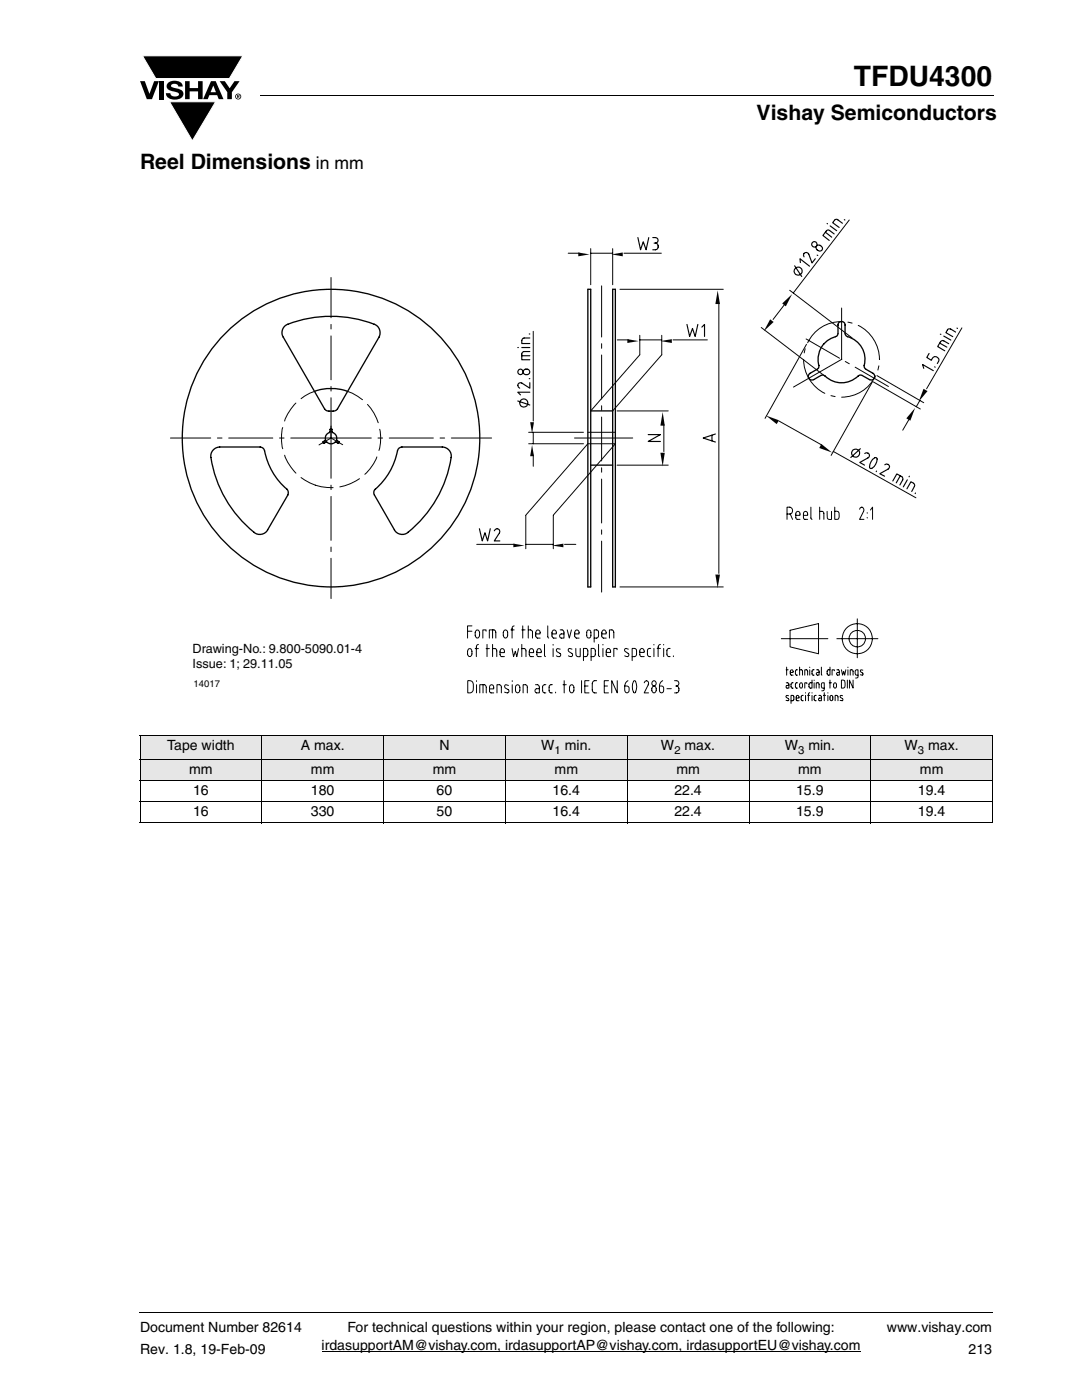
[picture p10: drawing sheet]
<svg xmlns="http://www.w3.org/2000/svg" width="216mm" height="279mm" viewBox="0 0 216 279" stroke-linecap="round" stroke-linejoin="round" font-family="sans-serif">
<g fill="#000">
<path d="M27.9 16.2h1l.9 2.5 1-2.5h.9l-1.4 3.6h-1zM28.4 11.1h20.1l-2.7 4.6h-14.7zM31.9 16.2h.9v3.6h-.9zM33.6 16.5a2.1 2.1 0 0 1 2.8 .3l.1 .5h-.9a.79 .79 0 0 0-.7-.6 .79 .79 0 0 0-.8 .4l.3 .3 1 .3a1.08 1.08 0 0 1 1.2 1 1.08 1.08 0 0 1-1.1 1.1 1.73 1.73 0 0 1-2.4-1.2h.9a.96 .96 0 0 0 .8 .7 .96 .96 0 0 0 .9-.5 1.31 1.31 0 0 0-1.2-.6 1.03 1.03 0 0 1-1.1-.5 1.03 1.03 0 0 1 .2-1.2zM36.9 16.2h.9v1.4h1.7v-1.4h.9v3.6h-.9v-1.6h-1.7v1.6h-.9zM43.8 16.2h1.1l.9 1.4 1-1.4h1l-1.5 2.2v1.4h-.9v-1.4zM51.9 18.9v.2zM33.8 20.3h9.2l-4.6 7.8zM27.9 261.9v.2z"/>
<path d="M42.6 17.1l-.6 1.3h1.1zM42.1 16.2h.9l1.6 3.6h-1l-.3-.8h-1.5l-.3 .8h-1z"/>
<path d="M47.4 19v.2h.2v-.1zM47.3 18.9l.4 .1 .1 .1-.2 .2 .2 .3-.3-.3-.1 .3h-.1zM47.1 19.3a.46 .46 0 0 0 .9 0 .46 .46 0 0 0-.9 0zM46.9 19.3a.6 .6 0 0 1 1.2 0 .6 .6 0 0 1-1.2 0z"/>
</g>
<path d="M28.4 11.1h20.1l-2.7 4.6h-14.7zM33.8 20.3h9.2l-4.6 7.8z" fill="none" stroke="#fff" stroke-width=".2"/>
<path d="M51.9 19h146.4M27.9 262h170.1M64.2 269.6h107.5" fill="none" stroke="#000" stroke-width=".2"/>
<path d="M33.9 43.6h158.1v96.9h-158.1z" fill="#fff"/>
<g fill="none" stroke="#040503" stroke-width=".27">
<path d="M117.3 57.7h.6v59.4h-.6zM122.3 57.7h.5v59.4h-.5zM163.1 73.7l-1.5 .8a.73 .73 0 0 0-.2 1 .73 .73 0 0 0 1 .3l1.4-.9M167.2 66.6v-1.7a.7 .7 0 0 1 .7-.7 .7 .7 0 0 1 .7 .7v1.7M172.7 73.7l1.5 .8a.72 .72 0 0 1 .3 1 .72 .72 0 0 1-1 .3l-1.5-.9M65.9 85.6l.3 .1v.5a1.62 1.62 0 0 1 1 1.7l.4 .2 .1 .3h-.2l-.5-.2a1.56 1.56 0 0 1-1.9 0l-.4 .2h-.3v-.2l.5-.4a1.45 1.45 0 0 1 1-1.6z"/>
<circle cx="66" cy="87.4" r="29.7"/>
</g>
<g fill="none" stroke="#040503" stroke-width=".2">
<path d="M120 57.1v10.2M120 68.6v.9M120 70.8v8.8M160.4 71.7a7.6 7.6 0 0 0 4.2 6.8M160.7 69.6l-.2 .8M160.8 67.6l6.7 3.9M165.8 79l.8 .2M167.9 64.2a7.4 7.4 0 0 0-6.7 4.2M167.9 61.5v10.2l-9.6 5.5M167.9 71.7h.1M168.7 72.1l.8 .5M169.2 64.3l.8 .2"/>
<path d="M170.6 73.3l6.7 3.8M171.3 64.9a7.8 7.8 0 0 1 4.2 6.8M174.7 75a7.4 7.4 0 0 1-6.8 4.3M175.4 73l-.2 .9M66.1 85v2.4l-2.4 1.4M66.1 87.4l2.3 1.4M114.6 87.4h11.7M117.3 86.3h5.5M117.3 88.6h5.5M120 81v.9M120 83.2v8.8M120 93.4v.8"/>
<path d="M120 95.6v8.8M123.1 82h10.2M123.1 92.8h10.2M132.5 84.7v5.4M120 105.7v.9M120 108v10.2"/>
</g>
<g fill="#040503">
<path d="M132.2 82.2l.4 2.7h-.8z"/>
<path d="M131.8 90.4h.8l-.4 2.7z"/>
</g>
<path d="M129.3 86.7h2.5l-2.5 1.4h2.5" fill="none" stroke="#040503" stroke-width=".23"/>
<path d="M123.7 57.7h20.6M143.4 60.4v54M123.7 117.1h20.6" fill="none" stroke="#040503" stroke-width=".2"/>
<g fill="#040503">
<path d="M142.7 114.7h1l-.5 2.7z"/>
<path d="M143.2 58l.5 2.7h-1z"/>
</g>
<path d="M142.1 86.8v1.2M142.8 86.6l-2.5 .8 2.5 .8" fill="none" stroke="#040503" stroke-width=".23"/>
<path d="M163.8 74.9h.6a4.9 4.9 0 0 0 7.1 0h.5M167.2 66.6l-.2 .5a4.9 4.9 0 0 0-3.6 6.1l-.3 .5M168.6 66.6l.3 .5a4.9 4.9 0 0 1 3.5 6.1l.3 .5" fill="none" stroke="#040503" stroke-width=".27"/>
<path d="M174.3 76.2l9.3 5.4M175 75l9.3 5.4M183.6 79.9l-.8 1.3M191.9 65.4l-7 12.2M181.5 83.5l-1.4 2.4" fill="none" stroke="#040503" stroke-width=".2"/>
<g fill="#040503">
<path d="M182.6 81.4l-1 2.6-.8-.5z"/>
<path d="M184.3 77.6l.8 .5-1.8 2z"/>
</g>
<path d="M184.3 73.5l-.2-.8 2.1 1.3M185.4 70.5l-.5 .8 .9 .6a.74 .74 0 0 1 .9-.7 .74 .74 0 0 1 .6 .9l-.3 .5M186.5 73.2l.1 .1M187.5 68.5l1.4 .8M187.6 66.7h.1M188.3 67.1l1.4 .8M189.3 68.6l-1.2-.7-.4 .3-.6 1 1.4 .8M190.7 66.3l-1-.6h-.5l-.2 .2-.3 .5 1.4 .8M190.9 65.5h.2" fill="none" stroke="#040503" stroke-width=".23"/>
<path d="M160.9 68.7l-8.2 14.8M174.1 76.1l-8.3 14.8M155.4 84l8.5 4.8M166.3 90.1l16.5 9.2" fill="none" stroke="#040503" stroke-width=".2"/>
<g fill="#040503">
<path d="M152.8 82.9l2.6 1-.4 .7z"/>
<path d="M163.9 88.6l2.1 1.7-2.5-.9z"/>
</g>
<g fill="none" stroke="#040503" stroke-width=".23">
<path d="M171.7 89.6l-1.9 1.7M172.5 90.5l.4-.1h.3l.2 .2v.6l-1.8 1.1 .9 .5M174.1 91.7l.5-.4a.3 .3 0 0 1 .4 .3 1.67 1.67 0 0 1-1.3 1.9l-.2-.1a2.09 2.09 0 0 1 .6-1.7zM174.9 94l-.1 .1M176.5 92.8l.4-.2 .3 .1 .2 .2v.5l-1.8 1.1 .9 .5M178.1 96l.8-1.4 1 .5 .3 .4-.1 .3-.5 1M179.6 95l-.8 1.4M181 97.6l.8-1.5 .5 .3 .2 .5-.6 1.2M181 95.8l-.8 1.4M181.5 95l-.1 .2M182.7 98.4l-.1 .1"/>
<circle cx="170.7" cy="90.4" r=".81"/>
</g>
<path d="M157.6 57.9l12.4 9.6M169.5 43.9l-11.2 14.6M151.9 65.4l12.5 9.5M156.7 60.6l-2.4 3.2" fill="none" stroke="#040503" stroke-width=".2"/>
<g fill="#040503">
<path d="M153.7 63.7l.7 .6-2 1.8z"/>
<path d="M156.1 60.6l2-1.9-1.3 2.4z"/>
</g>
<g fill="none" stroke="#040503" stroke-width=".23">
<path d="M158.6 53.1l1.4 2.1M159.7 52.4l-.1-.8 1.9 1.5M160.4 51.3l-.1-.4 .1-.3a.57 .57 0 0 1 1 .1l.6 1.8 .7-.9M162.9 49.1a.65 .65 0 0 1 1 0 .65 .65 0 0 1-.1 1 .7 .7 0 0 1-.8-.2 .7 .7 0 0 1-.1-.8zM163.1 50.9l.1 .1M164.7 46.3l1.3 1M165 44.6l.1 .1M165.7 45.1l1.2 .9M166.5 46.7l-1.2-.8-.4 .2-.7 .9 1.3 1M168.1 44.6l-1.1-.8-.5 .1-.4 .5 1.3 1M168.5 43.8l.1 .1"/>
<circle cx="159.3" cy="54.1" r=".81"/>
<circle cx="162.5" cy="48.8" r=".55"/>
</g>
<g fill="none" stroke="#040503" stroke-width=".2">
<path d="M66.1 55.4v8M62.9 78l-1.1 .5-1.7 1.1M66.1 64.7v1M66.1 67v8.8M66.1 77.1v.9M66.1 79.4v16.1M69.2 78l1.1 .5 2 1.3M106.4 66.1v17.9M34 87.4h8M43.4 87.4h.9M45.6 87.4h8.8M55.8 87.4h.9"/>
<path d="M56.4 85.3l-.2 1.7 .2 2.6M56.8 90.8l.7 1.7 1.5 1.9M58 87.4h16.1M59 80.4l-1.5 2-.7 1.6M60.1 95.3a9.8 9.8 0 0 0 6.4 2M66.1 96.8v.9M66.1 99.1v8.7M71.7 95.5a10.2 10.2 0 0 1-3.9 1.7M73.3 80.7a9.6 9.6 0 0 1 2.2 3.7M75.2 91.2l-.8 1.6-1.6 1.9M75.4 87.4h.9M75.8 85.7l.1 2.4-.3 1.8"/>
<path d="M77.7 87.4h8.8M87.8 87.4h.9M90.1 87.4h8M105.5 88.6h10.9M105.5 86.3h10.9M106.4 86.3v2.3M106.4 90.8v2.3M66.1 109.2v.9M66.1 111.4v8.1M157 102.6h.6a.71 .71 0 0 0 .5-.7 .71 .71 0 0 0-.5-.7h-.6v2.4M157.7 102.6l.4 1M158.8 102.8h.8a.52 .52 0 0 0 0-.5 .52 .52 0 0 0-.6-.2l-.2 .2a1.47 1.47 0 0 0 .1 1.3h.7"/>
<path d="M160.3 102.8h.9a.52 .52 0 0 0-.1-.5 .52 .52 0 0 0-.6-.2l-.1 .2a1.47 1.47 0 0 0 .1 1.3h.7M161.8 101.2v2.2l.2 .2M163.6 102l.6 .1 .2 .2v1.3M163.6 101.2v2.4M165 102l.1 .5a.89 .89 0 0 0 .3 1.2l.5-.1v-1.6M166.6 101.2v2.4h.7l.1-.4a.85 .85 0 0 0-.4-1.2h-.4M171.5 101.6l.2-.3 .3-.1a.61 .61 0 0 1 .3 .8l-.8 1.6h.9M173 102.3v.1M173 103.3v.1M173.7 101.8l.4-.6v2.4M93.3 126h.9M93.3 135.8l.6 .1a.94 .94 0 0 1 .6 1.1 .93 .93 0 0 1-.2 1 .93 .93 0 0 1-1 .3z"/>
<path d="M93.5 129.5h.4a1.16 1.16 0 0 1-.1 1.5h-.2a1.1 1.1 0 0 1-.1-1.5zM94.2 124.9h-.9v2.4M94.8 129.4h.7M94.9 125.9l.5-.2a1.06 1.06 0 0 1 0 1.6h-.3a1.16 1.16 0 0 1-.2-1.4zM95.1 135.8v.2M95.1 136.6v1.7M95.5 128.6l-.4 .3-.1 2.1M95.7 138.3v-1.7l1.1 .1 .2 .4v1.2M96.4 136.6v1.7M97 126v-.3h-.7v1.6M97 129.4h.6M97.2 128.6v2.4"/>
<path d="M97.6 127.3v-1.6l1.1 .1 .2 .4v1.1M97.7 137.5h.8a.6 .6 0 0 0-.4-.9l-.4 .3a1.13 1.13 0 0 0 .3 1.4h.5M98.3 129.4l.6 .1 .2 .2v1.3M98.3 125.7v1.6M98.3 128.6v2.4M99.2 138.3v-1.7h.5l.3 .3v1.4M99.8 130.2h.8a.55 .55 0 0 0 0-.5 .55 .55 0 0 0-.6-.2 1.32 1.32 0 0 0 0 1.5h.6M100.6 125.8h.5a1.04 1.04 0 0 1-.2 1.5h-.3a1.21 1.21 0 0 1 0-1.5zM101.4 136.8l-.4-.2-.3 .4 .1 .3 .6 .3a.36 .36 0 0 1 .2 .4 .36 .36 0 0 1-.3 .3l-.6-.2M101.9 125.7h.7M102.2 129.4l.3 1.6 .3-1 .3 1 .4-1.6M102.2 135.8v.2"/>
<path d="M102.2 136.6v1.7M102.6 124.9l-.4 .3v2.1M103.1 136.7h.4a.99 .99 0 0 1-.2 1.6l-.2-.1a1.18 1.18 0 0 1 0-1.5zM104.1 129.4l.7 .1 .1 .2 .1 1.3M104.1 128.6v2.4M104.1 125.7h.7M104.3 124.9v2.4M104.4 138.3v-1.7h.4l.4 .3v1.4M105.4 125.7h.5l.3 .2 .1 1.4M105.4 124.9v2.4M105.6 130.2h.9a.55 .55 0 0 0-.1-.5 .55 .55 0 0 0-.6-.2 1.32 1.32 0 0 0 0 1.5h.7M106.9 136.6l.5 .1 .2 .4v1.2h-.5a.44 .44 0 0 1-.4-.4 .44 .44 0 0 1 .4-.5h.5"/>
<path d="M106.9 126.5h.9a.52 .52 0 0 0-.1-.6 .52 .52 0 0 0-.6-.1 1.23 1.23 0 0 0 0 1.5h.7M107.1 130.2h.9a.58 .58 0 0 0-.6-.7 1.39 1.39 0 0 0-.1 1.5h.7M108.7 128.6v2.2l.1 .2M108.9 136.6a.49 .49 0 0 0-.6 .5v.7a.49 .49 0 0 0 .6 .5M109.3 124.9v2.1l.2 .3M110.1 126.5h.9a.52 .52 0 0 0-.1-.6 .52 .52 0 0 0-.5-.1 1.23 1.23 0 0 0-.1 1.5h.7M110.2 136.6a.49 .49 0 0 0-.6 .5v.7a.49 .49 0 0 0 .6 .5M110.4 128.6v.2M110.4 129.4v1.6M110.9 138.1v.2M111.8 129.6l-.5-.2-.3 .3 .1 .4 .6 .3a.36 .36 0 0 1 .2 .4 .36 .36 0 0 1-.3 .2l-.6-.1M111.8 125.7l.5 .1 .2 .4v1.1h-.5a.43 .43 0 0 1-.3-.4 .43 .43 0 0 1 .3-.4h.5"/>
<path d="M112.3 136.6h.7M112.6 135.8v2.5M113.2 125.7l.4 1.6 .4-1.6M113.8 136.8l.4-.1a1.06 1.06 0 0 1 0 1.6h-.2a1.12 1.12 0 0 1-.2-1.5zM114.1 129.6l-.6-.2a.38 .38 0 0 0 0 .7l.7 .4 .1 .4a.54 .54 0 0 1-.9 0M114.7 126.5h.8a.52 .52 0 0 0 0-.6 .52 .52 0 0 0-.6-.1 1.23 1.23 0 0 0 0 1.5h.6M114.9 129.4v.4a.83 .83 0 0 0 .1 .9 .83 .83 0 0 0 .8 .3v-1.6M116 135.8v2.5M116.4 131h.7a1.31 1.31 0 0 0 0-1.5l-.7-.1v2.4M116.7 136.9h.6M117.3 125.8h.4a1.26 1.26 0 0 1-.1 1.5h-.2a1.23 1.23 0 0 1-.1-1.5zM117.5 135.8h-.8v2.5h.8"/>
<path d="M117.9 131h.7a1.11 1.11 0 0 0-.2-1.6h-.5v2.4M118.6 127.3h.6a1.31 1.31 0 0 0 0-1.5l-.6-.1v2.4M119.1 135.8l-.6 .1-.3 .6v1.4l.3 .3 .6 .1M119.4 128.6v2.2l.3 .2M120.1 126.5h.9l-.2-.6-.4-.2a1.19 1.19 0 0 0-.2 1.6h.8M120.3 128.6v.1M120.3 129.4v1.6M120.6 136.9h.6M121 130.2h.8l-.1-.6-.4-.2a1.19 1.19 0 0 0-.2 1.6h.7M121.4 135.8h-.8v2.5h.8M121.6 127.3v-1.6h.5l.3 .2 .1 1.4M123.1 129.7v-.3h-.6v1.6"/>
<path d="M123.2 135.8v2.5l-1.1-2.5v2.5M125.3 135.8a1.74 1.74 0 0 0-.4 2.4h.4a.89 .89 0 0 0 0-1.3h-.6M125.4 129.6l-.6-.2a.34 .34 0 0 0 0 .6l.7 .7-.3 .3-.5-.1M126.1 131h.7a1.31 1.31 0 0 0 0-1.5l-.7-.1v2.4M126.5 135.9l.1-.1a1.85 1.85 0 0 1 0 2.5 1.95 1.95 0 0 1-.1-2.4zM127.7 130.2h.8a.54 .54 0 0 0-.1-.6 .54 .54 0 0 0-.5-.1 1.3 1.3 0 0 0-.1 1.5h.7M128.5 136.3l.5-.5 .4 .3-.1 .6-.8 1.6h.9M129.8 129.4a.49 .49 0 0 0-.6 .5v.6a.49 .49 0 0 0 .6 .5M130.2 137.1l.4-.2a.72 .72 0 0 1 .4 .8 .72 .72 0 0 1-.6 .6 .87 .87 0 0 1-.2-1.2zM130.5 128.6v.1M130.5 129.4v1.6M131.1 129.4h.7"/>
<path d="M131.8 128.6l-.3 .1-.2 .4v1.9M132.2 135.8a1.69 1.69 0 0 0-.4 2.4l.2 .1 .4-.3v-.7l-.2-.4h-.6M132.4 128.6v.1M132.4 129.4v1.6M133.1 137.4h.9M133.7 129.4a.49 .49 0 0 0-.6 .5v.6a.49 .49 0 0 0 .6 .5M134.4 130.9v.1M134.6 135.8h.4a.54 .54 0 0 1 .5 .6 .54 .54 0 0 1-.5 .5M134.8 136.9h.2M135 136.9a.72 .72 0 0 1 .5 .9 .72 .72 0 0 1-.9 .5M155.9 127.5h9.3M156.8 133.7h.5"/>
<path d="M156.9 136.3l.5 .1v.9h-.5v-.4l.5-.1M157 133.1v1.6M157.3 138.9l-.3-.1-.2 .2 .5 .4 .1 .4h-.6M157.6 125.8l5.7-1.3v6l-5.7-1.4zM157.7 134.2h.6l-.2-.5h-.3l-.1 .2v.6l.2 .2h.4M157.8 139.8l.6-.1-.1-.9h-.5v1.6M158.3 136.3h-.3l-.2 .3 .1 .6 .4 .1M158.9 139.3h.5l-.1-.5h-.3l-.1 .8 .2 .2h.3M159.1 136.3h-.3l-.1 .3 .1 .6 .3 .1M159.1 133.7h-.3l-.1 .3 .1 .6 .3 .1M159.6 133.7l.5 .1v.9M159.6 133.1v1.6"/>
<path d="M159.7 136.3h.3l.1 .3v.5l-.2 .2-.3-.3zM160.3 138.8h-.3l-.1 .3v.6l.4 .1M160.6 134.7v-1l.5 .1 .1 .9M160.7 138.2v.1M160.7 138.8v1M161 136.5v-.2h-.4v1M161.2 138.8h.4M161.6 138.2l-.3 .4v1.2M161.6 133.1v.1M161.6 133.7v1M162 135.7v1.6h-.4l-.2-.3 .1-.6 .5-.1M162 138.2v.1"/>
<path d="M162 138.8v1M162.4 133.7l-.4 .1v.8l.4 .1M162.4 135.7v.1M162.4 136.3v1M162.9 138.8h-.3l-.2 .3 .1 .6 .4 .1M162.9 137.3v-1l.5 .1v.9M162.9 133.7l.5 .1v.9h-.5v-.4l.5-.1M163.4 138.8l.5 .1v.9h-.5v-.4l.5-.1M163.9 133.1v1.5l.1 .1M164.3 138.8h.4M164.5 137.3l-.6-.1 .1-.9h.5v1.3l-.2 .2-.3 .1M164.5 138.2v1.6"/>
<path d="M165.2 138.2v.1M165.2 138.8v1M165.5 136.3h.4M165.6 133.1v1.6h-.4l-.1-.9 .5-.1M165.6 135.7v1.6M165.7 138.9l.2-.1a.66 .66 0 0 1 .1 1h-.2a.81 .81 0 0 1-.1-.9zM166.4 136.3h.2a.67 .67 0 0 1 .2 .9l-.2 .1a.67 .67 0 0 1-.2-1zM166.5 133.9v-.2h-.5v1M166.6 139.8v-1l.6 .1v.9M167 133.7l.4 .1 .1 .9h-.5v-.4l.5-.1M167 127.5h8.2M167.9 135.7h.4a1.07 1.07 0 0 1 .3 1.4l-.4 .2h-.3z"/>
<path d="M167.9 133.7l.2 1 .3-.7 .1 .7 .3-1M168.1 138.9l-.3-.1-.2 .2 .5 .4 .1 .4h-.6M169.1 135.7v1.6M169.2 133.1v.1M169.2 133.7v1M169.7 134.7v-1l.5 .1v.9M170.2 135.7v1.6l-.7-1.6v1.6M171.1 123.5v7.8M171.2 134.7l-.5-.1-.1-.6 .2-.3h.4v1.4l-.5 .2M172.2 133.7h-.4l-.1 .2 .5 .6v.2h-.5"/>
<circle cx="130.5" cy="136.3" r=".48"/>
<circle cx="171.1" cy="127.5" r="1.64"/>
<circle cx="171.1" cy="127.5" r="3"/>
</g>
<path d="M57 64.9a23.5 23.5 0 0 1 18.1 .1 1.84 1.84 0 0 1 .5 2.3l-8.3 14.3a1.92 1.92 0 0 1-2.5 0l-8.3-14.3a1.77 1.77 0 0 1 .5-2.4zM62.9 78a9.7 9.7 0 0 1 6.3 0M42.5 89.9l.8-.6 .5-.1h8.1a.93 .93 0 0 1 .9 .8 14 14 0 0 0 4.6 7.9v.9l-4 6.9a1.78 1.78 0 0 1-2.7 .5 23.5 23.5 0 0 1-8.6-15.4zM79.6 89.4l.6-.2h8.1a1.81 1.81 0 0 1 1.7 2.1 23.6 23.6 0 0 1-9 15.2 1.81 1.81 0 0 1-2.3-.8l-4-6.9a.89 .89 0 0 1 .2-1.2 14 14 0 0 0 4.5-7.9zM117.9 82h4.4M117.9 92.8h4.4" fill="none" stroke="#040503" stroke-width=".27"/>
<g fill="#040503">
<path d="M106.2 88.8l.3 2.2h-.7z"/>
<path d="M105.8 84.3h.7l-.3 2.2z"/>
</g>
<g fill="none" stroke="#040503" stroke-width=".23">
<path d="M103.3 69.4h.1M104.1 71h1.6M104.1 69.4h1.6M104.7 73.7a.64 .64 0 0 1 .8 .1 .64 .64 0 0 1 0 .9 .64 .64 0 0 1-.8 0 .56 .56 0 0 1 0-1zM105.6 75.6h.1M105.6 66.7h.1M105.7 78.3h-2.4l.6 .5M105.7 76.4v1.1l-1.6-1.1a.53 .53 0 0 0-.8 .5l.4 .6M105.7 70.2h-1.1l-.4 .2-.1 .3v1.1h1.6M105.7 67.5h-1.1h-.3l-.2 .4v.7h1.6M103.3 80l2.4 .8"/>
<circle cx="103.9" cy="74.2" r=".54"/>
<circle cx="104.5" cy="80.4" r=".82"/>
</g>
<path d="M113.4 50.5h2.2M117.9 49.6v7.2M117.9 50.5h4.4M122.3 49.6v7.2M124.5 50.5h7.5" fill="none" stroke="#040503" stroke-width=".2"/>
<g fill="#040503">
<path d="M115.4 50.4l2.2 .4-2.2 .4z"/>
<path d="M122 50.8l2.3-.4v.8z"/>
</g>
<path d="M127.3 47.4l.5 2.5 .5-1.6 .6 1.6 .6-2.5M130.3 47.4h.5a.55 .55 0 0 1 .5 .6 .55 .55 0 0 1-.5 .5M130.5 48.5h.3M130.8 48.5a.68 .68 0 0 1 .5 .7 .68 .68 0 0 1-.5 .7h-.5" fill="none" stroke="#040503" stroke-width=".23"/>
<path d="M127.7 70.8l-9.8 11.2M132 70.8l-9.7 11.2M117.3 88.6l-12.4 14.2M122.8 88.6l-12.4 14.2M95.1 108.6h7.6M104.9 102.9v6.6M104.9 108.6h5.5M110.4 102.9v6.6M112.7 108.6h2.2" fill="none" stroke="#040503" stroke-width=".2"/>
<g fill="#040503">
<path d="M110.2 108.9l2.2-.4v.7z"/>
<path d="M102.4 108.5l2.3 .4-2.3 .3z"/>
</g>
<path d="M95.7 105.5l.5 2.5 .6-1.7 .5 1.7 .5-2.5M98.6 105.9l.3-.3 .3-.1a.55 .55 0 0 1 .5 .9l-1.1 1.6h1.1" fill="none" stroke="#040503" stroke-width=".23"/>
<path d="M123.2 67.8h2.2M127.7 66.9v3.9M127.7 67.8h4.3M132 66.9v3.9M134.3 67.8h6.9" fill="none" stroke="#040503" stroke-width=".2"/>
<g fill="#040503">
<path d="M125.2 67.7l2.2 .4-2.2 .4z"/>
<path d="M131.8 68.1l2.3-.4v.8z"/>
</g>
<path d="M137.1 64.7l.5 2.4 .6-1.6 .5 1.6 .5-2.4M140 65.3l.6-.6v2.4" fill="none" stroke="#040503" stroke-width=".23"/>
<g fill="#e6e6e6">
<path d="M27.9 146.7h24.3v4.8h-24.3z"/>
<path d="M52.2 146.7h24.3v4.8h-24.3z"/>
<path d="M76.5 146.7h24.4v4.8h-24.4z"/>
<path d="M100.9 146.7h24.3v4.8h-24.3z"/>
<path d="M125.2 146.7h24.3v4.8h-24.3z"/>
<path d="M149.5 146.7h24.3v4.8h-24.3z"/>
<path d="M173.8 146.7h24.3v4.8h-24.3z"/>
<path d="M27.9 151.5h24.3v4.2h-24.3z"/>
<path d="M52.2 151.5h24.3v4.2h-24.3z"/>
<path d="M76.5 151.5h24.4v4.2h-24.4z"/>
<path d="M100.9 151.5h24.3v4.2h-24.3z"/>
<path d="M125.2 151.5h24.3v4.2h-24.3z"/>
<path d="M149.5 151.5h24.3v4.2h-24.3z"/>
<path d="M173.8 151.5h24.3v4.2h-24.3z"/>
</g>
<g fill="none" stroke="#000" stroke-width=".2">
<path d="M27.9 146.7h170.2M27.9 151.5h170.2M27.9 155.7h170.2M27.9 160h170.2M27.9 146.9v17.2M52.2 146.7v17.6M76.5 146.7v17.6M100.9 146.7v17.6M125.2 146.7v17.6M149.5 146.7v17.6M173.8 146.7v17.6M198.1 146.9v17.2"/>
<path d="M27.9 164.2h170.2"/>
</g>
<text font-size="5.6" x="170.4" y="17.1">TFDU4300</text>
<g font-size="4.2">
<text x="151" y="24">Vishay Semiconductors</text>
<text x="27.9" y="33.8">Reel Dimensions</text>
</g>
<text font-size="3.5" x="63" y="33.8">in mm</text>
<g font-size="2.8">
<text x="33.4" y="149.7">Tape width</text>
<text x="60" y="149.7">A max.</text>
<text x="87.7" y="149.7">N</text>
<text x="108" y="149.7">W</text>
<text x="112.7" y="149.7">min.</text>
<text x="131.9" y="149.7">W</text>
<text x="136.6" y="149.7">max.</text>
<text x="156.6" y="149.7">W</text>
<text x="161.3" y="149.7">min.</text>
<text x="180.5" y="149.7">W</text>
<text x="185.2" y="149.7">max.</text>
<text x="37.7" y="154.5">mm</text>
<text x="62" y="154.5">mm</text>
<text x="86.4" y="154.5">mm</text>
<text x="110.7" y="154.5">mm</text>
<text x="135" y="154.5">mm</text>
<text x="159.3" y="154.5">mm</text>
<text x="183.6" y="154.5">mm</text>
<text x="38.5" y="158.7">16</text>
<text x="62" y="158.7">180</text>
<text x="87.1" y="158.7">60</text>
<text x="110.3" y="158.7">16.4</text>
<text x="134.6" y="158.7">22.4</text>
<text x="158.9" y="158.7">15.9</text>
<text x="183.2" y="158.7">19.4</text>
<text x="38.5" y="162.9">16</text>
<text x="62" y="162.9">330</text>
<text x="87.1" y="162.9">50</text>
<text x="110.3" y="162.9">16.4</text>
<text x="134.6" y="162.9">22.4</text>
<text x="158.9" y="162.9">15.9</text>
<text x="183.2" y="162.9">19.4</text>
<text x="27.9" y="265.9">Document Number 82614</text>
<text x="64.2" y="269.4">irdasupportAM@vishay.com, irdasupportAP@vishay.com, irdasupportEU@vishay.com</text>
<text x="69.3" y="265.9">For technical questions within your region, please contact one of the following:</text>
<text x="177" y="265.9">www.vishay.com</text>
<text x="27.9" y="270.1">Rev. 1.8, 19-Feb-09</text>
<text x="193.3" y="270.1">213</text>
</g>
<g font-size="2.5" fill="#040503">
<text x="38.4" y="130.4">Drawing-No.: 9.800-5090.01-4</text>
<text x="38.4" y="133.4">Issue: 1; 29.11.05</text>
</g>
<g font-size="2.2">
<text x="110.6" y="150.4">1</text>
<text x="134.6" y="150.4">2</text>
<text x="159.3" y="150.4">3</text>
<text x="183.2" y="150.4">3</text>
</g>
<text font-size="1.9" fill="#040503" x="38.6" y="137.1">14017</text>
</svg>
